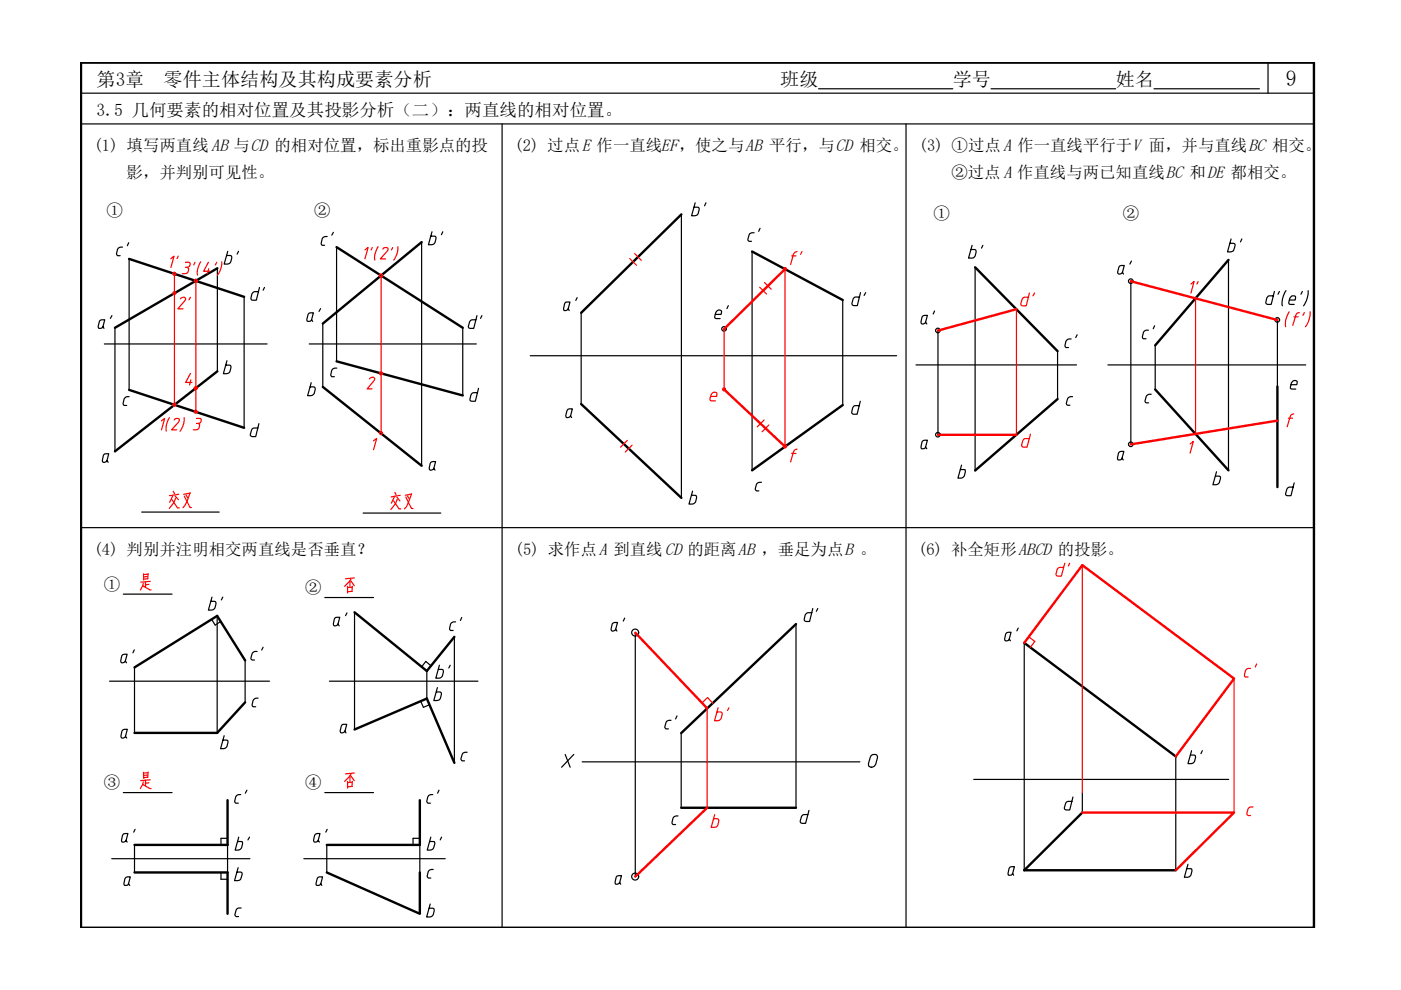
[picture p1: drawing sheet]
<svg xmlns="http://www.w3.org/2000/svg" width="297mm" height="210mm" viewBox="0 0 297 210" stroke-linecap="round" stroke-linejoin="round" font-family="sans-serif">
<!-- layer: 0 -->
<path d="M17.2 13.3h261.4v183.4h-261.4z" fill="none" stroke="#000" stroke-width=".51"/>
<path d="M17.2 19.8h261.4M173.6 18.8h28.4M210.1 18.8h26.4M244.7 18.8h22.3M268.8 13.3v6.5M17.2 26.3h261.4M106.5 26.3v170.4M192.1 26.3v170.4M17.2 111.9h261.4" fill="none" stroke="#000" stroke-width=".25"/>
<g fill="none" stroke="#000" stroke-width=".25">
<path d="M27.4 54.9v27.8M46.1 56.9v21.8M71.4 52.4v24.2M89.4 51.3v47.4M144.5 45.5v60.1M159.5 53.3v46.4M206.7 56.7v43.1M239.8 59.6v34.6M260.5 55.1v44.6M22.1 72.9h34.5M24.4 69.5v26.2M48.1 76.5l-.7 2.7h.7l.5-.2a1.53 1.53 0 0 0 .3-1.5l-1-.1"/>
<path d="M51.8 62.9v27.8M65.6 72.9h35.4M68.4 68.6v13.4M71.4 78a.94 .94 0 0 0-1.1 .5l-.2 1.1 .2 .3h.6M98.1 69.5v14.3M112.4 75.4h77.7M123.2 66.3v19.4M178.7 63.6v22.3M194.2 77.4h34M198.9 70.1v22.1M224.2 74.5v10.1M234.9 77.4h41.9"/>
<path d="M244.9 73.2v9.4M270.2 61.8l-.7 2.7h-1l-.1-.4 .4-1.2 .3-.2h.9M270.8 67.8v14.1M271.3 61.8l-.3 .6M272.7 61.6a4.4 4.4 0 0 0-.8 3.2M273.4 63.6h1.2l.1-.7-.1-.1a.86 .86 0 0 0-1.1 .4l-.3 .9 .1 .4h1.1M276.1 61.8l-.3 .6M277.4 61.6a5.3 5.3 0 0 1-1 3.2M22.7 97.6l-.5 .4-.4-.1-.1-.3 .2-1 .3-.3 .9-.1-.4 1.4 .2 .4M27.4 84.1a.94 .94 0 0 0-1.1 .5l-.2 1.2 .2 .2h.6M54.9 89.8l-.7 2.8h-.7l-.4-.3a1.87 1.87 0 0 1 .5-1.5l1.1-.1M66 81.1l-.8 2.8h.7l.5-.3a1.55 1.55 0 0 0 .3-1.5l-.9-.1"/>
<path d="M92 99.3l-.5 .4-.4-.1-.1-.4 .2-1 .3-.3h.9l-.4 1.4 .2 .4M101.5 82.3l-.7 2.8-1.1-.2a1.76 1.76 0 0 1 .3-1.4l.4-.2h.8M121 88.2l-.3 .3h-.5h-.2v-.4l.4-1.3 1-.1-.4 1.5 .2 .3M182.4 85.1l-.7 2.7h-.7l-.4-.3a1.73 1.73 0 0 1 .5-1.5h1.1M196.2 94.8a.52 .52 0 0 1-.4 .3 .52 .52 0 0 1-.5-.2l.3-1.3 .4-.3h.6l-.4 1.5 .3 .4M203.9 98.6l-.8 2.8h.7l.5-.3a1.85 1.85 0 0 0 .3-1.5h-1M227.4 84.1a.94 .94 0 0 0-1.1 .5l-.2 1 .2 .3h.6M237.9 97.1a.52 .52 0 0 1-.5 .4 .52 .52 0 0 1-.5-.3l.3-1.2 .5-.3h.6l-.4 1.4 .3 .4M244.1 83.6a.94 .94 0 0 0-1.1 .5l-.2 1 .2 .3h.5M273.8 81.6h1.1l.1-.7-.1-.1a.78 .78 0 0 0-1.1 .4l-.2 .8 .1 .4 1 .1M30 108.6h16.5M77 108.8h16.5"/>
<path d="M146.8 104.1l-.7 2.8h.7l.5-.3a1.55 1.55 0 0 0 .3-1.5l-1-.1M161.4 102.3a1.01 1.01 0 0 0-1 .4l-.3 1.1 .3 .3h.5M257.9 100l-.7 2.8 .9-.1a1.51 1.51 0 0 0 .7-1.5l-.1-.2h-1M274.4 102.4l-.7 2.7h-1l-.1-.3a1.87 1.87 0 0 1 .5-1.4l1.1-.1M26.1 126h10.4M46 130.6v24.8M68.9 126.7h10.3M75.2 129.8v24.9M96.3 135v26.7M134.7 134.1v51.8M168.8 132.3v39M217.2 136.3v48.2"/>
<path d="M23.2 144.4h33.9M26.6 156.1l-.5 .4-.4-.1-.1-.4 .3-1 .2-.3 .9-.1-.4 1.5 .3 .4M28.5 141.5v13.9M47.5 156l-.7 2.7h.6l.5-.2a1.76 1.76 0 0 0 .4-1.5l-1-.1M52 140v8.9M54.7 148a.94 .94 0 0 0-1 .5l-.2 1 .2 .3h.5M69.8 144.4h31.5M73.1 155l-.5 .4-.4-.1-.1-.4 .5-1.3h.9l-.4 1.4 .2 .4M89.2 148.7l.6 1.3 1.2-.6M90.5 142.3v5.8M92.7 145.8l-.7 2.7h.7l.5-.2a1.53 1.53 0 0 0 .3-1.5l-1-.1M99 159.5a.94 .94 0 0 0-1 .5l-.3 1 .3 .3h.5"/>
<path d="M119.8 160l1.1 2.7M121.7 160l-2.6 2.7M144.4 155.4v15.9M26.1 168h10.4M28.5 179.1v5.9M48.2 177.7h-1.4v1.4M48.2 179.1v5.9M68.9 168h10.3M69.3 179.1v5.9M89 177.7h-1.4v1.4M89 179.1v5.9M123.4 161.5h58.9"/>
<path d="M143.7 173a.94 .94 0 0 0-1 .5l-.2 1 .2 .3h.5M171.5 171.8l-.7 2.8h-.8l-.3-.4a1.87 1.87 0 0 1 .5-1.4l1.1-.1M184.7 160.2l.6-.2a.57 .57 0 0 1 .6 .1 .57 .57 0 0 1 .1 .5l-.3 1.5a.83 .83 0 0 1-.7 .6 .83 .83 0 0 1-.9-.5zM206.4 165.3h54.1M227.5 169l-.7 2.7h-.8l-.3-.3a1.87 1.87 0 0 1 .5-1.4l1.1-.1M229.5 168v4.3M249.3 160.4v24.1M23.7 182.1h29.3M27.2 187.4a.52 .52 0 0 1-.4 .3 .52 .52 0 0 1-.5-.3l.3-1.2 .4-.3h.6l-.4 1.5 .3 .3M46.8 185v1.4h1.4M50.5 184l-.8 2.7 1-.1a1.54 1.54 0 0 0 .6-1.6l-1-.1M51.1 192.5a.86 .86 0 0 0-1 .4l-.3 1.1 .3 .3h.5"/>
<path d="M64.4 182.1h30M68 187.4l-.3 .3a.43 .43 0 0 1-.5 0 .43 .43 0 0 1-.2-.4l.3-1.1 .5-.3h.6l-.4 1.5 .2 .3M91.2 191.7l-.7 2.7h.7l.5-.2a1.55 1.55 0 0 0 .3-1.6h-1M91.8 184.3a.94 .94 0 0 0-1 .5l-.2 1.1 .2 .3h.5M131.4 187.1l-.6 .4-.3-.1 .1-1.4 .2-.3h1l-.4 1.4 .2 .4M214.7 185.2a.66 .66 0 0 1-.9 .3l.2-1.5 .5-.2h.6l-.4 1.4 .2 .4M251.9 183.2l-.8 2.8h.7l.5-.3a1.55 1.55 0 0 0 .3-1.5h-.9"/>
<circle cx="270.8" cy="67.8" r=".49"/>
<circle cx="198.8" cy="92.2" r=".49"/>
<circle cx="239.7" cy="94.2" r=".49"/>
<circle cx="134.7" cy="185.9" r=".74"/>
</g>
<g fill="none" stroke="#000" stroke-width=".51">
<path d="M27.4 54.9l24.4 8M46.1 56.9l-21.7 12.6M71.4 52.4l26.7 17.1M89.4 51.3l-21 17.3M144.5 45.5l-21.3 20.8M159.5 53.3l19.2 10.3M206.7 56.7l17.5 17.8M260.5 55.1l-15.6 18.1M46.1 78.7l-21.7 17M71.4 76.6l26.7 7.2M27.4 82.7l24.4 8M68.4 82l21 16.7"/>
<path d="M123.2 85.7l21.3 19.9M178.7 85.9l-19.2 13.8M224.2 84.6l-17.5 15.2M244.9 82.6l15.6 17.1M270.8 81.9v21.4M75.2 129.8l15.3 12.5 5.8-7.3M168.8 132.3l-24.4 23.1M217.2 136.3l32.1 24.1M52 140l-6-9.4-17.5 10.9M52 148.9l-6 6.5h-17.5M75.2 154.7l15.3-6.6 5.8 13.6M48.2 169.7v9.4h-19.7"/>
<path d="M89 169.7v9.4h-19.7M144.4 171.3h24.4M229.5 172.3l-12.3 12.2h32.1M28.5 185h19.7v8.7M69.3 185l19.7 8.7v-8.7"/>
</g>
<path d="M270.8 67.8h.1M198.9 92.2h.1M239.8 94.2h.1" fill="none" stroke="#000" stroke-width=".21"/>
<g fill="none" stroke="#f00" stroke-width=".25">
<path d="M37 58.1v27.7M41.3 55.6l-.2 .6M41.5 59.5v27.8M42.6 55.5l-.5 .9a2.71 2.71 0 0 0-.2 1.9M44.2 55.6l-1 1.9h1.3M44.3 57l-.3 1M77.4 53l.6-.5-.6 2.4M78.9 52.5l-.2 .5M80.2 52.3l-.5 1a2.58 2.58 0 0 0-.2 1.8M80.8 58.4v33.4M81.2 52.8a.6 .6 0 0 1 .5-.3 .6 .6 0 0 1 .6 .4l-1.7 2h1.1M83.3 52.5l-.3 .5"/>
<path d="M84.4 52.3a4.1 4.1 0 0 1-.9 2.8M133.5 54.8l1.4 1.4M134.6 53.7l1.4 1.5M162.1 59.9l1.4 1.4M166.4 57.1v37.6M40.4 79.2l-1 1.9h1.3M153.5 69.8v12.8M161.1 60.9l1.4 1.4M215.5 65.6v26.6M253.5 63.3v28.7M273.3 66.1a4.2 4.2 0 0 0-.7 3.2M274.3 67.2h.9"/>
<path d="M275.5 66.3a.72 .72 0 0 0-.8 .6l-.6 2.1M276.5 66.3l-.2 .6M277.8 66.1a5 5 0 0 1-1 3.2M34.2 89.2l.7-.5-.7 2.4M35.9 88.5l-.2 .4a3.9 3.9 0 0 0-.5 2.5M36.9 89.1a.52 .52 0 0 1 .8-.4 .52 .52 0 0 1 .1 .8l-1.4 1.6h1.1M39.1 88.5a4.3 4.3 0 0 1-.9 2.9M40.5 80.5l-.3 1.1M41.6 89.8l.5 .1 .2 .2a.97 .97 0 0 1-1.3 1M41.6 88.7h.8a.58 .58 0 0 1 .2 .7 .58 .58 0 0 1-.6 .4M78.3 80.3l.1-.1a.54 .54 0 0 1 .6-.3 .54 .54 0 0 1 .4 .5l-1.6 2.1h1.1M79.2 93.5l.7-.6-.7 2.5"/>
<path d="M133 93.4l-1.4 1.4M134 94.4l-1.4 1.4M150.7 84.1h1.2l.1-.7-.2-.2a.81 .81 0 0 0-1 .5l-.3 .8 .1 .4 1.1 .1M162 89.1l-1.4 1.4M163 90.1l-1.4 1.5M167.8 96.1h1M169 95.2a.8 .8 0 0 0-.8 .6l-.6 2.1M218.5 92.1l-.8 2.7h-.7l-.4-.3a1.88 1.88 0 0 1 .6-1.5h1M252.3 94.1l.7-.5-.7 2.4M273.2 88.7h.9M274.3 87.7l-.6 .3-.8 2.5M229.5 119.8v48.2"/>
<path d="M30.3 124.2l-.6 .9M30.3 124.2l1.7 .9M30.4 123.7l-.1 .5M30.4 121.7l.1 1.3M30.8 123.4v1.1M31.2 122.2l-.7 .1M31.4 122.7l-.9 .1M31.4 121.6l-.1 1.1M31.4 121.7l-1 .1M31.6 123.9l-.8 .1M31.9 123.3l-2.1 .1M73.7 124.3v1.4"/>
<path d="M74.2 123.2v1.2M74.4 123.1l.7 1.1M74.4 122.8l-1.3 1.5M74.7 124.5l-1 .1M74.7 124.3l-.1 1.1M74.7 125.4l-1 .1M75.1 122.5l-1.8 .2M218.1 135l1.3 1-1 1.3M149.9 150.2v21.1M261.6 143.9v28.4M30.3 166.3l-.6 .9M30.3 166.4l1.7 .8"/>
<path d="M30.4 165.8l-.1 .6M30.4 163.7l.1 1.3M30.8 165.5v1.1M31.2 164.3l-.7 .1M31.4 164.8l-.9 .1M31.4 163.7l-.1 1.1M31.4 163.9h-1M31.6 166l-.8 .1M31.9 165.3l-2.1 .2M73.7 165.7v1.4M74.2 164.5v1.2M74.4 164.5l.7 1.1"/>
<path d="M74.4 164.2l-1.3 1.5M74.7 165.8l-1 .1M74.7 165.7l-.1 1M74.7 166.7l-1 .1M75.1 163.9l-1.8 .2M151.5 172.7l-.7 2.7h1l.2-.2a1.55 1.55 0 0 0 .3-1.5l-1-.1M265.7 171.1a.86 .86 0 0 0-1.1 .4l-.2 1.1 .2 .3h.5"/>
<circle cx="41.5" cy="59.5" r=".32"/>
<circle cx="80.8" cy="58.4" r=".32"/>
<circle cx="80.8" cy="79.2" r=".32"/>
<circle cx="37" cy="85.8" r=".32"/>
<circle cx="41.5" cy="87.3" r=".32"/>
<circle cx="41.5" cy="82.3" r=".32"/>
<circle cx="80.8" cy="91.8" r=".32"/>
<circle cx="153.5" cy="82.6" r=".32"/>
<circle cx="166.4" cy="94.7" r=".32"/>
</g>
<path d="M166.4 57.1l-12.9 12.7M239.8 59.6l31 8.2M215.5 65.6l-16.6 4.5M153.5 82.6l12.9 12.1M198.9 92.2h16.6M270.8 89.2l-31 5M134.7 134.1l15.2 16.1M217.2 136.3l12.3-16.5 32.1 24.1-12.3 16.5M149.9 171.3l-15.2 14.6M229.5 172.3h32.1l-12.3 12.2" fill="none" stroke="#f00" stroke-width=".51"/>
<text font-size="7.5" fill="#f00" x="81.8" y="109.4">交叉</text>
<text font-size="7.1" fill="#f00" x="34.9" y="109">交叉</text>
<g font-size="6.2">
<text x="145.7" y="46.9">b'</text>
<text x="90" y="53.3">b'</text>
<text x="204.6" y="56.1">b'</text>
<text x="236" y="59.3">a'</text>
<text x="259.3" y="54.7">b'</text>
<text x="52.2" y="64.9">d'</text>
<text x="179.6" y="66">d'</text>
<text x="19.8" y="70.9">a'</text>
<text x="64.2" y="69.5">a'</text>
<text x="98.4" y="70.9">d'</text>
<text x="118.5" y="67">a'</text>
<text x="150.6" y="68.8">e'</text>
<text x="194.4" y="69.8">a'</text>
<text x="43.4" y="130.5">b'</text>
<text x="69.8" y="134.1">a'</text>
<text x="128.8" y="135.1">a'</text>
<text x="169.7" y="133">d'</text>
<text x="212" y="137.2">a'</text>
<text x="24.7" y="141.8">a'</text>
<text x="52.2" y="141.1">c'</text>
<text x="91.4" y="145">b'</text>
<text x="30" y="179.9" transform="rotate(-90 30 179.9)">a'</text>
<text x="70.6" y="179.9" transform="rotate(-90 70.6 179.9)">a'</text>
</g>
<g font-size="6.2" fill="#f00">
<text x="227.9" y="123.5" transform="rotate(-90 227.9 123.5)">d'</text>
<text x="150.6" y="154.2">b'</text>
</g>
<g font-size="5.7">
<text x="72" y="53.3" transform="rotate(-90 72 53.3)">c'</text>
<text x="162.3" y="52.6" transform="rotate(-90 162.3 52.6)">c'</text>
<text x="28.6" y="55.4" transform="rotate(-90 28.6 55.4)">c'</text>
<text x="225.1" y="74.8">c'</text>
<text x="245.9" y="73" transform="rotate(-90 245.9 73)">c'</text>
<text x="94.5" y="134.8">c'</text>
<text x="144.6" y="155.9" transform="rotate(-90 144.6 155.9)">c'</text>
<text x="250.8" y="163">b'</text>
<text x="53.6" y="171.4" transform="rotate(-90 53.6 171.4)">c'</text>
<text x="94.2" y="171.4" transform="rotate(-90 94.2 171.4)">c'</text>
<text x="49" y="181.3">b'</text>
<text x="89.6" y="181.3">b'</text>
</g>
<g font-size="5.7" fill="#f00">
<text x="46.6" y="57.2">b'</text>
<text x="215.5" y="66">d'</text>
<text x="36.7" y="66.7">2'</text>
<text x="262.8" y="144.6">c'</text>
</g>
<text font-size="5.3" fill="#f00" x="171.1" y="57.2" transform="rotate(-90 171.1 57.2)">f'</text>
<g font-size="4.9" fill="#f00">
<text x="39.2" y="57.9" transform="rotate(-90 39.2 57.9)">1'</text>
<text x="255.4" y="63.5" transform="rotate(-90 255.4 63.5)">1'</text>
</g>
<text font-size="4.6" x="272.6" y="18.2">9</text>
<g font-size="4.1">
<text x="20.5" y="18.2">第3章</text>
<text x="34.7" y="18.2">零件主体结构及其构成要素分析</text>
<text x="165.4" y="18.2">班级</text>
<text x="202" y="18.2">学号</text>
<text x="236.5" y="18.2">姓名</text>
</g>
<text font-size="3.7" x="20.5" y="24.5">3.5 几何要素的相对位置及其投影分析（二）：两直线的相对位置。</text>
<g font-size="3.5">
<text x="19.9" y="32.1">(1) 填写两直线AB 与CD 的相对位置，标出重影点的投</text>
<text x="109.1" y="32.1">(2) 过点E 作一直线EF，使之与AB 平行，与CD 相交。</text>
<text x="194.8" y="32.1">(3) ①过点A 作一直线平行于V 面，并与直线BC 相交。</text>
<text x="26.8" y="37.8">影，并判别可见性。</text>
<text x="201.7" y="37.8">②过点A 作直线与两已知直线BC 和DE 都相交。</text>
<text x="22.6" y="45.9">①</text>
<text x="66.6" y="45.9">②</text>
<text x="197.9" y="46.5">①</text>
<text x="238.1" y="46.5">②</text>
<text x="19.9" y="117.8">(4) 判别并注明相交两直线是否垂直？</text>
<text x="109.2" y="117.8">(5) 求作点A 到直线CD 的距离AB ，垂足为点B 。</text>
<text x="194.7" y="117.8">(6) 补全矩形ABCD 的投影。</text>
<text x="22" y="125.1">①</text>
<text x="64.7" y="125.8">②</text>
<text x="22" y="167.2">③</text>
<text x="64.7" y="167.2">④</text>
</g>
</svg>
